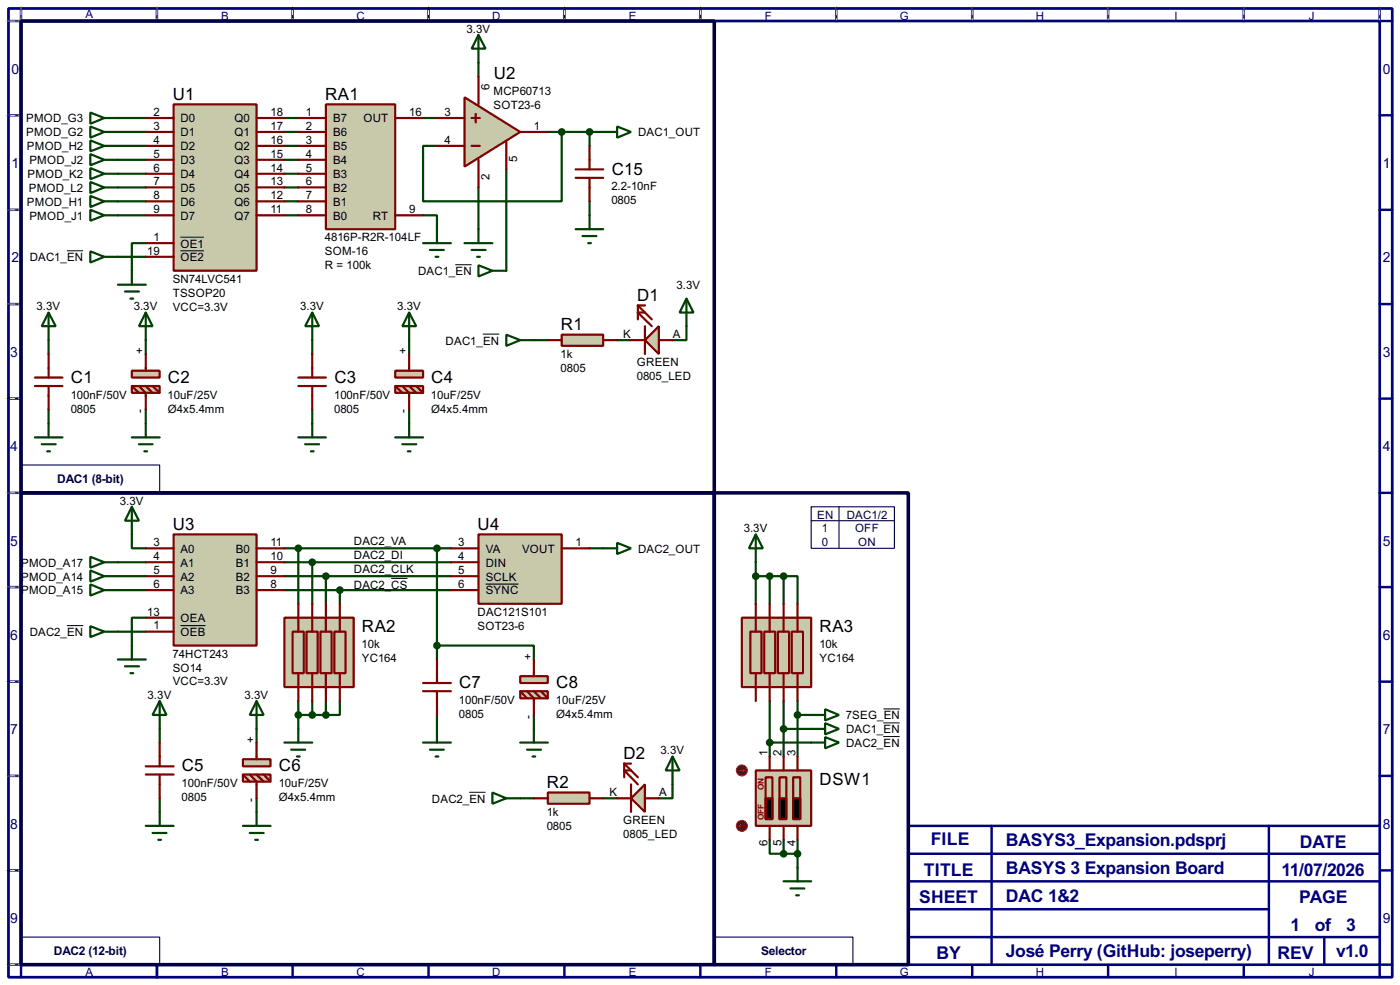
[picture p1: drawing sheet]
<svg xmlns="http://www.w3.org/2000/svg" width="256mm" height="180mm" viewBox="0 0 256 180" stroke-linecap="round" stroke-linejoin="round" font-family="sans-serif">
<path d="M1.6 1.6h253.5v177.3h-253.5zM3.9 3.9h248.9v172.7h-248.9z" fill="none" stroke="#000080" stroke-width=".5"/>
<g fill="none" stroke="#000080" stroke-width=".45">
<path d="M3.9 1.6v2.3h-2.3M28.8 1.6v2.3M53.6 1.6v2.3M78.5 1.6v2.3M103.4 1.6v2.3M128.3 1.6v2.3M153.2 1.6v2.3M178.1 1.6v2.3M203 1.6v2.3M227.9 1.6v2.3M252.8 1.6v2.3h2.3M1.6 21.1h2.3"/>
<path d="M1.6 38.4h2.3M252.8 21.1h2.3M252.8 38.4h2.3M1.6 55.7h2.3M252.8 55.7h2.3M1.6 73h2.3M252.8 73h2.3M1.6 90.2h2.3M252.8 90.2h2.3M1.6 107.5h2.3M252.8 107.5h2.3M1.6 124.8h2.3"/>
<path d="M252.8 124.8h2.3M1.6 142h2.3M1.6 159.3h2.3M252.8 142h2.3M252.8 159.3h2.3M1.6 176.6h2.3v2.3M28.8 176.6v2.3M53.6 176.6v2.3M78.5 176.6v2.3M103.4 176.6v2.3M128.3 176.6v2.3M153.2 176.6v2.3"/>
<path d="M178.1 176.6v2.3M203 176.6v2.3M227.9 176.6v2.3M255.1 176.6h-2.3v2.3"/>
</g>
<g fill="none" stroke="#fff" stroke-width=".18">
<path d="M1.3 3.9h2.3M3.9 1.3v2.3M28.8 1.3v2.3M53.6 1.3v2.3M78.5 1.3v2.3M103.4 1.3v2.3M128.3 1.3v2.3M153.2 1.3v2.3M178.1 1.3v2.3M203 1.3v2.3M227.9 1.3v2.3M252.8 1.3v2.3"/>
<path d="M1.3 21.1h2.3M1.3 38.4h2.3M1.3 55.7h2.3M1.3 73h2.3M1.3 90.2h2.3M1.3 107.5h2.3M1.3 124.8h2.3M1.3 142h2.3M1.3 159.3h2.3M1.3 176.6h2.3"/>
</g>
<g fill="none" stroke="#000" stroke-width=".18" stroke-dasharray=".5 1">
<path d="M1.3 3.9h2.3M3.9 1.3v2.3M28.8 1.3v2.3M53.6 1.3v2.3M78.5 1.3v2.3M103.4 1.3v2.3M128.3 1.3v2.3M153.2 1.3v2.3M178.1 1.3v2.3M203 1.3v2.3M227.9 1.3v2.3M252.8 1.3v2.3"/>
<path d="M1.3 21.1h2.3M1.3 38.4h2.3M1.3 55.7h2.3M1.3 73h2.3M1.3 90.2h2.3M1.3 107.5h2.3M1.3 124.8h2.3M1.3 142h2.3M1.3 159.3h2.3M1.3 176.6h2.3"/>
</g>
<path d="M166.4 151.2h86.4v25.4h-86.4z" fill="#fff" stroke="#000080" stroke-width=".45"/>
<path d="M166.4 156.3h86.4M181.7 151.2v25.4M232.5 151.2v25.4M166.4 171.5h86.4M166.4 161.3h86.4M166.4 166.4h66.1M242.6 171.5v5.1" fill="none" stroke="#000080" stroke-width=".45"/>
<g fill="none" stroke="#004000" stroke-width=".4">
<path d="M87.7 11.5v2.5M21.6 21.6h5.1M21.6 24.2h5.1M21.6 26.7h5.1M21.6 29.3h5.1M21.6 31.8h5.1M21.6 34.3h5.1M21.6 36.9h5.1M21.6 39.4h5.1M52.1 21.6h2.6M52.1 24.2h2.6M52.1 26.7h2.6"/>
<path d="M52.1 29.3h2.6M52.1 31.8h2.6M52.1 34.3h2.6M52.1 36.9h2.6M52.1 39.4h2.6M77.5 39.4h2.6v2.6M77.5 21.6h2.6M87.7 34.3v7.7M92.8 31v18.6M100.4 24.2h10.1M102.9 24.2v12.7h-25.4v-10.2h2.6M108 24.2v2.5"/>
<path d="M108 36.9v2.5M21.6 47h5.1M26.7 44.5h-2.5v5.1M125.8 59.7v2.6h-2.6M8.9 62.3v2.5M8.9 75v2.5M26.7 62.3v2.5M26.7 75v2.5M57.2 62.3v2.5M57.2 75v2.5M75 62.3v2.5M75 75v2.5"/>
<path d="M97.8 62.3h2.6M113.1 62.3h2.5M24.2 97.8v2.6h2.5M21.6 105.5h5.1M21.6 102.9h5.1M21.6 108h5.1M21.6 115.6h5.1M26.7 113.1h-2.5v5.1M52.1 100.4h30.5M52.1 105.5h30.5M52.1 102.9h30.5M52.1 108h30.5"/>
<path d="M54.7 100.4v10.1M57.2 102.9v7.6M59.7 105.5v5M62.3 108v2.5M80.1 118.2h17.7v2.5M80.1 100.4v20.3M108 100.4h2.5M138.5 105.5h5.1M138.5 102.9v7.6M141 105.5v5M143.6 105.5h2.5v5M143.6 105.5v5"/>
<path d="M29.3 133.4v2.5M47 133.4v2.5M54.7 130.9h5M54.7 128.3v5.1M57.2 128.3v2.6M59.7 128.3v2.6M62.3 128.3v2.6h-2.6M80.1 130.9v2.5M97.8 130.9v2.5M141 128.3v10.2M141 135.9h7.6M143.6 128.3v10.2"/>
<path d="M143.6 133.4h5M146.1 130.9h2.5M146.1 128.3v10.2M29.3 146.1v2.5M47 146.1v2.5M95.3 146.1h2.5M110.5 146.1h2.6M123.2 143.6v2.5h-2.5M141 153.7v2.6h2.6M143.6 153.7v2.6M143.6 156.3h2.5M146.1 153.7v5.1"/>
</g>
<path d="M71.7 105.9h3" fill="none" stroke="#000" stroke-width=".18"/>
<path d="M59.7 19.1h12.7v22.9h-12.7z" fill="#c8c8aa" stroke="#800000" stroke-width=".4"/>
<path d="M54.7 21.6h5M54.7 24.2h5M54.7 29.3h5M54.7 26.7h5M54.7 31.8h5M54.7 34.3h5M54.7 36.9h5M54.7 39.4h5M72.4 21.6h5.1M72.4 39.4h5.1" fill="none" stroke="#800000" stroke-width=".4"/>
<g fill="none" stroke="#004000" stroke-width=".4">
<path d="M87.7 6.4l1.3 2.5h-2.6zM87.7 6.4v5.1M16.6 20.6l2.5 1-2.5 1.1zM16.6 23.2l2.5 1-2.5 1zM16.6 25.7l2.5 1-2.5 1zM16.6 28.2l2.5 1.1-2.5 1zM16.6 30.8l2.5 1-2.5 1zM16.6 33.3l2.5 1-2.5 1.1zM16.6 35.9l2.5 1-2.5 1zM16.6 38.4l2.5 1-2.5 1zM19.1 21.6h2.5M19.1 24.2h2.5"/>
<path d="M19.1 26.7h2.5M19.1 29.3h2.5M19.1 31.8h2.5M19.1 34.3h2.5M19.1 36.9h2.5M19.1 39.4h2.5M77.5 44.5h5.1M78.8 45.8h2.5M79.8 47h.5M80.1 42v2.5"/>
</g>
<path d="M85.1 17.8l10.2 6.4-10.2 6.3z" fill="#c8c8aa" stroke="#800000" stroke-width=".4"/>
<g fill="none" stroke="#800000" stroke-width=".4">
<path d="M87.7 14v5.1M80.1 26.7h5M80.1 21.6h5M86.4 26.7h1.5M86.4 21.6h1.5M87.2 20.9v1.5M87.7 29.3v5M92.8 26v5M95.3 24.2h5.1M105.5 32.6h5M105.5 31h5M108 26.7v4.3"/>
<path d="M108 32.6v4.3"/>
</g>
<g fill="none" stroke="#004000" stroke-width=".4">
<path d="M108 39.4v2.6M110.5 24.2h2.6M113.1 23.2l2.5 1-2.5 1zM21.6 52.1h5.1M22.9 53.4h2.6M23.9 54.7h.5M24.2 49.6v2.5M85.1 44.5h5.1M86.4 45.8h2.6M87.4 47h.5M87.7 42v2.5M105.5 42h5"/>
<path d="M106.7 43.2h2.6M107.8 44.5h.5"/>
</g>
<g fill="#004000" stroke="#004000" stroke-width=".4">
<circle cx="102.9" cy="24.2" r=".5"/>
<circle cx="108" cy="24.2" r=".5"/>
</g>
<path d="M31.8 19.1h15.2v30.5h-15.2z" fill="#c8c8aa" stroke="#800000" stroke-width=".4"/>
<g fill="none" stroke="#800000" stroke-width=".4">
<path d="M26.7 21.6h5.1M26.7 24.2h5.1M26.7 26.7h5.1M26.7 29.3h5.1M26.7 31.8h5.1M26.7 34.3h5.1M26.7 36.9h5.1M26.7 39.4h5.1M47 21.6h5.1M47 24.2h5.1M47 26.7h5.1M47 29.3h5.1"/>
<path d="M47 31.8h5.1M47 34.3h5.1M47 36.9h5.1M47 39.4h5.1M26.7 44.5h5.1M26.7 47h5.1M6.4 70.7h5.1M6.4 69.1h5.1M8.9 64.8v4.3M8.9 70.7v4.3"/>
</g>
<path d="M12.3 45.9h3M33.1 43.4h4.3M33.1 45.9h4.3" fill="none" stroke="#000" stroke-width=".18"/>
<path d="M16.6 46l2.5 1-2.5 1.1zM19.1 47h2.5M8.9 77.5v2.6M26.7 77.5v2.6M6.4 80.1h5.1M7.7 81.3h2.5M8.7 82.6h.5M24.2 80.1h5.1M25.5 81.3h2.5M26.5 82.6h.5" fill="none" stroke="#004000" stroke-width=".4"/>
<path d="M3.9 3.9h127v86.3h-127z" fill="none" stroke="#000040" stroke-width=".65"/>
<path d="M3.9 85.1h25.4v5.1h-25.4z" fill="none" stroke="#000040" stroke-width=".2"/>
<g fill="#c8c8aa" stroke="#800000" stroke-width=".4">
<path d="M24.2 67.9h5.1v1.2h-5.1z"/>
<path d="M24.2 70.7h5.1v1.2h-5.1z"/>
</g>
<path d="M24.2 70.7l1.3 1.2M25.5 70.7l1.2 1.2v3.1M26.7 64.8v3.1M26.7 70.7l1.3 1.2M28 70.7l1.3 1.2M54.7 70.7h5M54.7 69.1h5M57.2 64.8v4.3M57.2 70.7v4.3" fill="none" stroke="#800000" stroke-width=".4"/>
<path d="M57.2 77.5v2.6M75 77.5v2.6M54.7 80.1h5M55.9 81.3h2.6M57 82.6h.5M72.4 80.1h5.1M73.7 81.3h2.6M74.7 82.6h.5" fill="none" stroke="#004000" stroke-width=".4"/>
<g fill="#c8c8aa" stroke="#800000" stroke-width=".4">
<path d="M72.4 67.9h5.1v1.2h-5.1z"/>
<path d="M72.4 70.7h5.1v1.2h-5.1z"/>
</g>
<path d="M72.4 70.7l1.3 1.2M73.7 70.7l1.3 1.2v3.1M75 64.8v3.1M75 70.7l1.3 1.2M76.3 70.7l1.2 1.2" fill="none" stroke="#800000" stroke-width=".4"/>
<g fill="#c8c8aa" stroke="#800000" stroke-width=".4">
<path d="M135.9 113.1h12.7v12.7h-12.7z"/>
<path d="M145.1 115.6h2v7.6h-2z"/>
<path d="M142.5 115.6h2.1v7.6h-2.1z"/>
<path d="M140 115.6h2v7.6h-2z"/>
<path d="M137.5 115.6h2v7.6h-2z"/>
</g>
<path d="M138.5 110.5v5.1M141 110.5v5.1M143.6 110.5v5.1M146.1 110.5v5.1M138.5 123.2v5.1M141 123.2v5.1M143.6 123.2v5.1M146.1 123.2v5.1" fill="none" stroke="#800000" stroke-width=".4"/>
<path d="M148.6 133.4h2.6M151.2 132.4l2.5 1-2.5 1z" fill="none" stroke="#004000" stroke-width=".4"/>
<path d="M161.8 132.3h3" fill="none" stroke="#000" stroke-width=".18"/>
<path d="M87.7 97.8h15.2v12.7h-15.2z" fill="#c8c8aa" stroke="#800000" stroke-width=".4"/>
<path d="M82.6 102.9h5.1M82.6 105.5h5.1M82.6 108h5.1M82.6 100.4h5.1M102.9 100.4h5.1" fill="none" stroke="#800000" stroke-width=".4"/>
<path d="M89 106.9h6" fill="none" stroke="#000" stroke-width=".18"/>
<path d="M16.6 107l2.5 1-2.5 1zM16.6 104.4l2.5 1.1-2.5 1zM16.6 101.9l2.5 1-2.5 1zM19.1 108h2.5M19.1 105.5h2.5M19.1 102.9h2.5" fill="none" stroke="#004000" stroke-width=".4"/>
<g fill="#c8c8aa" stroke="#800000" stroke-width=".4">
<path d="M52.1 113.1h12.7v12.7h-12.7z"/>
<path d="M53.6 115.6h2.1v7.6h-2.1z"/>
<path d="M56.2 115.6h2v7.6h-2z"/>
<path d="M58.7 115.6h2.1v7.6h-2.1z"/>
<path d="M61.3 115.6h2v7.6h-2z"/>
</g>
<path d="M54.7 110.5v5.1M57.2 110.5v5.1M59.7 110.5v5.1M62.3 110.5v5.1M54.7 123.2v5.1M57.2 123.2v5.1M59.7 123.2v5.1M62.3 123.2v5.1M77.5 126.5h5.1M77.5 125h5.1M80.1 120.7v4.3M80.1 126.5v4.4" fill="none" stroke="#800000" stroke-width=".4"/>
<g fill="none" stroke="#004000" stroke-width=".4">
<path d="M113.1 99.4l2.5 1-2.5 1zM110.5 100.4h2.6M52.1 135.9h5.1M53.4 137.2h2.5M54.4 138.5h.5M54.7 133.4v2.5M77.5 135.9h5.1M78.8 137.2h2.5M79.8 138.5h.5M80.1 133.4v2.5M95.3 135.9h5.1M96.6 137.2h2.5"/>
<path d="M97.6 138.5h.5M97.8 133.4v2.5M148.6 135.9h2.6M151.2 134.9l2.5 1-2.5 1.1z"/>
</g>
<g fill="#004000" stroke="#004000" stroke-width=".4">
<circle cx="59.7" cy="130.9" r=".5"/>
<circle cx="57.2" cy="130.9" r=".5"/>
<circle cx="54.6" cy="130.9" r=".5"/>
</g>
<path d="M3.9 90.2h127v86.4h-127zM130.9 90.2h35.5v86.4h-35.5z" fill="none" stroke="#000040" stroke-width=".65"/>
<path d="M3.9 171.5h25.4v5.1h-25.4zM130.9 171.5h25.4v5.1h-25.4z" fill="none" stroke="#000040" stroke-width=".2"/>
<path d="M161.8 134.8h3" fill="none" stroke="#000" stroke-width=".18"/>
<g fill="#c8c8aa" stroke="#800000" stroke-width=".4">
<path d="M95.3 123.8h5.1v1.2h-5.1z"/>
<path d="M95.3 126.5h5.1v1.3h-5.1z"/>
</g>
<path d="M95.3 126.5l1.3 1.3M96.6 126.5l1.2 1.3v3.1M97.8 120.7v3.1M97.8 126.5l1.3 1.3M99.1 126.5l1.3 1.3" fill="none" stroke="#800000" stroke-width=".4"/>
<g fill="none" stroke="#004000" stroke-width=".4">
<path d="M8.9 57.2l1.3 2.5h-2.5zM8.9 57.2v5.1M26.7 57.2l1.3 2.5h-2.5zM26.7 57.2v5.1M57.2 57.2l1.3 2.5h-2.6zM57.2 57.2v5.1M75 57.2l1.3 2.5h-2.6zM75 57.2v5.1M87.7 48.6l2.5 1-2.5 1zM90.2 49.6h2.6M16.6 114.6l2.5 1-2.5 1zM19.1 115.6h2.5"/>
<path d="M148.6 130.9h2.6M151.2 129.8l2.5 1.1-2.5 1zM146.1 158.8v2.5M143.6 161.3h5M144.8 162.6h2.6M145.9 163.9h.5"/>
</g>
<path d="M83.4 48.5h3M12.3 114.5h3M161.9 129.8h3" fill="none" stroke="#000" stroke-width=".18"/>
<path d="M102.9 61.3h7.6v2h-7.6z" fill="#c8c8aa" stroke="#800000" stroke-width=".4"/>
<path d="M100.4 62.3h2.5M110.5 62.3h2.6" fill="none" stroke="#800000" stroke-width=".4"/>
<path d="M125.8 54.7l1.3 2.5h-2.6zM125.8 54.7v5M92.8 61.3l2.5 1-2.5 1zM95.3 62.3h2.5" fill="none" stroke="#004000" stroke-width=".4"/>
<g fill="#004000" stroke="#004000" stroke-width=".4">
<circle cx="141" cy="105.5" r=".5"/>
<circle cx="143.5" cy="105.5" r=".5"/>
</g>
<path d="M88.5 61.2h3" fill="none" stroke="#000" stroke-width=".18"/>
<path d="M120.7 59.7v5.1l-2.5-2.5z" fill="#c8c8aa" stroke="#800000" stroke-width=".4"/>
<path d="M116.9 55.9l2.5 2.6M116.9 55.9h1.3M116.9 55.9v2.6M118.2 59.7v5.1M118.2 57.2h-1.3l2.5 2.5M115.6 62.3h2.6M120.7 62.3h2.5M29.3 135.9v4.4M26.7 141.8h5.1M26.7 140.3h5.1M29.3 141.8v4.3" fill="none" stroke="#800000" stroke-width=".4"/>
<path d="M148.6 92.8h15.3v7.6h-15.3zM148.6 95.3h15.3M153.7 92.8v7.6" fill="none" stroke="#000040" stroke-width=".2"/>
<path d="M26.7 151.2h5.1M28 152.5h2.5M29 153.7h.5M29.3 148.6v2.6M44.5 151.2h5.1M45.8 152.5h2.5M46.8 153.7h.5M47 148.6v2.6" fill="none" stroke="#004000" stroke-width=".4"/>
<g fill="#c8c8aa" stroke="#800000" stroke-width=".4">
<path d="M44.5 139h5.1v1.3h-5.1z"/>
<path d="M44.5 141.8h5.1v1.3h-5.1z"/>
</g>
<path d="M47 135.9v3.1M44.5 141.8l1.3 1.3M45.8 141.8l1.2 1.3v3M47 141.8l1.3 1.3M48.3 141.8l1.3 1.3" fill="none" stroke="#800000" stroke-width=".4"/>
<path d="M138.5 97.8l1.3 2.6h-2.6zM138.5 97.8v5.1M24.2 118.2v2.5M21.6 120.7h5.1M22.9 122h2.6M23.9 123.2h.5M29.3 128.3l1.2 2.6h-2.5zM29.3 128.3v5.1M47 128.3l1.3 2.6h-2.5zM47 128.3v5.1" fill="none" stroke="#004000" stroke-width=".4"/>
<circle cx="138.4" cy="105.5" r=".5" fill="#004000" stroke="#004000" stroke-width=".4"/>
<path d="M31.8 97.8h15.2v20.4h-15.2z" fill="#c8c8aa" stroke="#800000" stroke-width=".4"/>
<path d="M26.7 100.4h5.1M26.7 102.9h5.1M26.7 105.5h5.1M26.7 108h5.1M26.7 113.1h5.1M26.7 115.6h5.1M47 100.4h5.1M47 102.9h5.1M47 105.5h5.1M47 108h5.1" fill="none" stroke="#800000" stroke-width=".4"/>
<path d="M33.1 114.5h4.6M86 145h3" fill="none" stroke="#000" stroke-width=".18"/>
<circle cx="80" cy="118.2" r=".5" fill="#004000" stroke="#004000" stroke-width=".4"/>
<path d="M90.2 145.1l2.6 1-2.6 1zM92.8 146.1h2.5" fill="none" stroke="#004000" stroke-width=".4"/>
<path d="M100.4 145.1h7.6v2h-7.6z" fill="#c8c8aa" stroke="#800000" stroke-width=".4"/>
<path d="M97.8 146.1h2.6M108 146.1h2.5" fill="none" stroke="#800000" stroke-width=".4"/>
<path d="M118.2 143.6v5l-2.6-2.5z" fill="#c8c8aa" stroke="#800000" stroke-width=".4"/>
<path d="M114.4 139.8l2.5 2.5M114.4 139.8h1.2M114.4 139.8v2.5M113.1 146.1h2.5M115.6 143.6v5M115.6 141h-1.2l2.5 2.6M118.2 146.1h2.5" fill="none" stroke="#800000" stroke-width=".4"/>
<g fill="#004000" stroke="#004000" stroke-width=".4">
<circle cx="54.6" cy="100.4" r=".5"/>
<circle cx="57.2" cy="102.9" r=".5"/>
<circle cx="59.7" cy="105.5" r=".5"/>
<circle cx="62.2" cy="108" r=".5"/>
<circle cx="146.1" cy="156.3" r=".5"/>
<circle cx="143.5" cy="156.3" r=".5"/>
</g>
<path d="M24.2 92.8l1.3 2.5h-2.6zM24.2 92.8v5" fill="none" stroke="#004000" stroke-width=".4"/>
<path d="M138.5 141h10.1v10.2h-10.1z" fill="#c8c8aa" stroke="#800000" stroke-width=".4"/>
<path d="M141 138.5v2.5M143.6 138.5v2.5M146.1 138.5v2.5M140.3 142.3h1.2v7.6h-1.2zM141 151.2v2.5M142.8 142.3h1.3v7.6h-1.3zM143.6 151.2v2.5M145.3 142.3h1.3v7.6h-1.3zM146.1 151.2v2.5" fill="none" stroke="#800000" stroke-width=".4"/>
<path d="M140.3 146.1h1.2v3.8h-1.2zM142.8 146.1h1.3v3.8h-1.3zM145.3 146.1h1.3v3.8h-1.3z" fill="#000" stroke="#800000" stroke-width=".4"/>
<circle cx="135.9" cy="151.2" r="1" fill="#400000" stroke="#f00" stroke-width=".2"/>
<path d="M135.4 151.2l.3 .2M135.4 151.2h1.1M135.7 150.9l-.3 .3" fill="none" stroke="#f00" stroke-width=".2"/>
<circle cx="135.9" cy="141" r="1" fill="#400000" stroke="#f00" stroke-width=".2"/>
<path d="M135.4 141h1.1M136.2 140.8l.3 .2M136.5 141l-.3 .3" fill="none" stroke="#f00" stroke-width=".2"/>
<g fill="#004000" stroke="#004000" stroke-width=".4">
<circle cx="146.1" cy="130.9" r=".5"/>
<circle cx="143.5" cy="133.4" r=".5"/>
<circle cx="141" cy="135.9" r=".5"/>
<circle cx="80" cy="100.4" r=".5"/>
</g>
<path d="M123.2 138.5l1.3 2.5h-2.5zM123.2 138.5v5.1" fill="none" stroke="#004000" stroke-width=".4"/>
<g font-size="3.6" fill="#000080">
<text x="170.5" y="154.7">FILE</text>
<text x="184.3" y="154.9">BASYS3_Expansion.pdsprj</text>
<text x="238.1" y="155.2">DATE</text>
<text x="169.3" y="160.3">TITLE</text>
<text x="184.3" y="160">BASYS 3 Expansion Board</text>
<text x="234.8" y="160.3">11/07/2026</text>
<text x="168.4" y="165.4">SHEET</text>
<text x="184.3" y="165">DAC 1&amp;2</text>
<text x="238" y="165.4">PAGE</text>
<text x="236.4" y="170.4">1</text>
<text x="240.9" y="170.4">of</text>
<text x="246.6" y="170.4">3</text>
<text x="171.6" y="175.5">BY</text>
<text x="184.3" y="175.2">José Perry (GitHub: joseperry)</text>
<text x="234" y="175.5">REV</text>
<text x="244.8" y="175.2">v1.0</text>
</g>
<g font-size="3.5">
<text x="90.5" y="14.5">U2</text>
<text x="31.7" y="18.3">U1</text>
<text x="59.6" y="18.3">RA1</text>
<text x="112.1" y="31.9">C15</text>
<text x="116.7" y="55.1">D1</text>
<text x="102.8" y="60.5">R1</text>
<text x="13" y="70.1">C1</text>
<text x="30.8" y="70.1">C2</text>
<text x="61.3" y="70.1">C3</text>
<text x="79" y="70.1">C4</text>
<text x="31.7" y="97">U3</text>
<text x="87.5" y="97">U4</text>
<text x="66.3" y="115.8">RA2</text>
<text x="150.2" y="115.8">RA3</text>
<text x="84.1" y="125.9">C7</text>
<text x="101.9" y="125.9">C8</text>
<text x="33.3" y="141.2">C5</text>
<text x="51.1" y="141.2">C6</text>
<text x="114.2" y="139">D2</text>
<text x="150.2" y="143.7">DSW1</text>
<text x="100.2" y="144.3">R2</text>
</g>
<g font-size="2.9" fill="#000080">
<text x="2.1" y="13.5">0</text>
<text x="253.4" y="13.5">0</text>
<text x="2.1" y="30.7">1</text>
<text x="253.4" y="30.7">1</text>
<text x="2.1" y="48">2</text>
<text x="253.4" y="48">2</text>
<text x="1.9" y="65.3">3</text>
<text x="253.4" y="65.3">3</text>
<text x="1.9" y="82.5">4</text>
<text x="253.4" y="82.5">4</text>
<text x="1.9" y="99.9">5</text>
<text x="253.4" y="99.9">5</text>
<text x="1.9" y="117.1">6</text>
<text x="253.4" y="117.1">6</text>
<text x="1.9" y="134.4">7</text>
<text x="253.4" y="134.4">7</text>
<text x="1.9" y="151.7">8</text>
<text x="253.4" y="151.7">8</text>
<text x="1.9" y="168.9">9</text>
<text x="253.4" y="168.9">9</text>
</g>
<g font-size="2.5" fill="#000040">
<text x="10.5" y="88.5">DAC1 (8-bit)</text>
<text x="9.9" y="174.8">DAC2 (12-bit)</text>
<text x="139.4" y="174.8">Selector</text>
</g>
<g font-size="2.4" fill="#000080">
<text x="15.6" y="3.4">A</text>
<text x="40.5" y="3.6">B</text>
<text x="65.3" y="3.6">C</text>
<text x="90.2" y="3.6">D</text>
<text x="115.2" y="3.6">E</text>
<text x="140.1" y="3.6">F</text>
<text x="164.8" y="3.6">G</text>
<text x="189.8" y="3.6">H</text>
<text x="215.1" y="3.6">I</text>
<text x="239.8" y="3.6">J</text>
<text x="15.6" y="178.7">A</text>
<text x="40.5" y="178.7">B</text>
<text x="65.3" y="178.7">C</text>
<text x="90.2" y="178.7">D</text>
<text x="115.2" y="178.7">E</text>
<text x="140.1" y="178.7">F</text>
<text x="164.8" y="178.7">G</text>
<text x="189.8" y="178.7">H</text>
<text x="215.1" y="178.7">I</text>
<text x="239.8" y="178.7">J</text>
</g>
<g font-size="2.4">
<text x="85.5" y="6">3.3V</text>
<text x="89.7" y="16.6" transform="rotate(-90 89.7 16.6)">6</text>
<text x="90.4" y="17.5">MCP60713</text>
<text x="4.8" y="22.4">PMOD_G3</text>
<text x="28.1" y="21.2">2</text>
<text x="28.1" y="23.8">3</text>
<text x="33.1" y="22.4">D0</text>
<text x="42.9" y="22.4">Q0</text>
<text x="49.6" y="21.2">18</text>
<text x="49.6" y="23.8">17</text>
<text x="56.1" y="21.2">1</text>
<text x="56.1" y="23.8">2</text>
<text x="61" y="22.4">B7</text>
<text x="66.6" y="22.4">OUT</text>
<text x="75" y="21.2">16</text>
<text x="81.5" y="21.2">3</text>
<text x="90.4" y="20">SOT23-6</text>
<text x="97.8" y="23.8">1</text>
<text x="4.8" y="25">PMOD_G2</text>
<text x="4.9" y="27.5">PMOD_H2</text>
<text x="28.1" y="26.3">4</text>
<text x="28.1" y="28.9">5</text>
<text x="33.1" y="25">D1</text>
<text x="33.1" y="27.5">D2</text>
<text x="42.9" y="25">Q1</text>
<text x="42.9" y="27.5">Q2</text>
<text x="49.6" y="26.3">16</text>
<text x="49.6" y="28.9">15</text>
<text x="56.1" y="28.9">4</text>
<text x="56.1" y="26.3">3</text>
<text x="61" y="25">B6</text>
<text x="61" y="27.5">B5</text>
<text x="81.5" y="26.3">4</text>
<text x="94.8" y="29.6" transform="rotate(-90 94.8 29.6)">5</text>
<text x="116.9" y="25">DAC1_OUT</text>
<text x="5" y="32.6">PMOD_K2</text>
<text x="5.3" y="35.1">PMOD_L2</text>
<text x="5.4" y="30">PMOD_J2</text>
<text x="28.1" y="31.4">6</text>
<text x="28.1" y="33.9">7</text>
<text x="33.1" y="30">D3</text>
<text x="33.1" y="32.6">D4</text>
<text x="33.1" y="35.1">D5</text>
<text x="42.9" y="30">Q3</text>
<text x="42.9" y="32.6">Q4</text>
<text x="42.9" y="35.1">Q5</text>
<text x="49.6" y="31.4">14</text>
<text x="49.6" y="33.9">13</text>
<text x="56.1" y="31.4">5</text>
<text x="56.1" y="33.9">6</text>
<text x="61" y="30">B4</text>
<text x="61" y="32.6">B3</text>
<text x="61" y="35.1">B2</text>
<text x="89.7" y="33" transform="rotate(-90 89.7 33)">2</text>
<text x="112" y="34.9">2.2-10nF</text>
<text x="4.9" y="37.7">PMOD_H1</text>
<text x="5.4" y="40.2">PMOD_J1</text>
<text x="28.1" y="36.5">8</text>
<text x="28.1" y="39">9</text>
<text x="33.1" y="37.7">D6</text>
<text x="33.1" y="40.2">D7</text>
<text x="42.9" y="37.7">Q6</text>
<text x="42.9" y="40.2">Q7</text>
<text x="49.6" y="36.5">12</text>
<text x="49.6" y="39">11</text>
<text x="56.1" y="36.5">7</text>
<text x="56.1" y="39">8</text>
<text x="61" y="37.7">B1</text>
<text x="61" y="40.2">B0</text>
<text x="68.3" y="40.2">RT</text>
<text x="75" y="39">9</text>
<text x="112" y="37.4">0805</text>
<text x="5.4" y="47.8">DAC1_EN</text>
<text x="27" y="46.6">19</text>
<text x="28.1" y="44.1">1</text>
<text x="33.1" y="45.3">OE1</text>
<text x="33.1" y="47.8">OE2</text>
<text x="59.5" y="44.1">4816P-R2R-104LF</text>
<text x="59.5" y="46.7">SOM-16</text>
<text x="31.6" y="51.8">SN74LVC541</text>
<text x="59.5" y="49.2">R = 100k</text>
<text x="76.6" y="50.4">DAC1_EN</text>
<text x="124" y="52.9">3.3V</text>
<text x="6.7" y="56.8">3.3V</text>
<text x="24.5" y="56.8">3.3V</text>
<text x="31.6" y="54.3">TSSOP20</text>
<text x="31.6" y="56.8">VCC=3.3V</text>
<text x="55" y="56.8">3.3V</text>
<text x="72.8" y="56.8">3.3V</text>
<text x="26.3" y="64.8" transform="rotate(-90 26.3 64.8)">+</text>
<text x="74.6" y="64.8" transform="rotate(-90 74.6 64.8)">+</text>
<text x="81.6" y="63.1">DAC1_EN</text>
<text x="102.7" y="65.5">1k</text>
<text x="114.2" y="61.9">K</text>
<text x="123.2" y="61.9">A</text>
<text x="102.7" y="68">0805</text>
<text x="116.7" y="69.5">0805_LED</text>
<text x="116.7" y="67">GREEN</text>
<text x="13" y="73">100nF/50V</text>
<text x="13" y="75.5">0805</text>
<text x="26.3" y="75.7" transform="rotate(-90 26.3 75.7)">-</text>
<text x="30.7" y="73">10uF/25V</text>
<text x="30.7" y="75.5">Ø4x5.4mm</text>
<text x="61.2" y="73">100nF/50V</text>
<text x="61.2" y="75.5">0805</text>
<text x="74.6" y="75.7" transform="rotate(-90 74.6 75.7)">-</text>
<text x="79" y="73">10uF/25V</text>
<text x="79" y="75.5">Ø4x5.4mm</text>
<text x="22" y="92.4">3.3V</text>
<text x="28.1" y="100">3</text>
<text x="33.1" y="101.2">A0</text>
<text x="43.2" y="101.2">B0</text>
<text x="49.6" y="100">11</text>
<text x="64.8" y="99.8">DAC2_VA</text>
<text x="84" y="100">3</text>
<text x="89" y="101.2">VA</text>
<text x="95.6" y="101.2">VOUT</text>
<text x="105.5" y="100">1</text>
<text x="116.9" y="101.2">DAC2_OUT</text>
<text x="136.3" y="97.4">3.3V</text>
<text x="3.9" y="106.3">PMOD_A14</text>
<text x="3.9" y="103.7">PMOD_A17</text>
<text x="28.1" y="102.5">4</text>
<text x="28.1" y="105.1">5</text>
<text x="28.1" y="107.6">6</text>
<text x="33.1" y="103.7">A1</text>
<text x="33.1" y="106.3">A2</text>
<text x="43.2" y="103.7">B1</text>
<text x="43.2" y="106.3">B2</text>
<text x="49.6" y="102.5">10</text>
<text x="49.6" y="105.1">9</text>
<text x="49.6" y="107.6">8</text>
<text x="64.8" y="102.3">DAC2_DI</text>
<text x="64.8" y="104.9">DAC2_CLK</text>
<text x="64.8" y="107.8">DAC2_CS</text>
<text x="84" y="102.5">4</text>
<text x="84" y="105.1">5</text>
<text x="84" y="107.6">6</text>
<text x="89" y="103.7">DIN</text>
<text x="89" y="106.3">SCLK</text>
<text x="3.9" y="108.8">PMOD_A15</text>
<text x="27" y="112.7">13</text>
<text x="33.1" y="108.8">A3</text>
<text x="33.1" y="113.9">OEA</text>
<text x="43.2" y="108.8">B3</text>
<text x="87.5" y="112.7">DAC121S101</text>
<text x="89" y="108.8">SYNC</text>
<text x="5.4" y="116.4">DAC2_EN</text>
<text x="28.1" y="115.2">1</text>
<text x="33.1" y="116.4">OEB</text>
<text x="66.3" y="118.7">10k</text>
<text x="87.5" y="115.3">SOT23-6</text>
<text x="150.1" y="118.7">10k</text>
<text x="31.6" y="120.4">74HCT243</text>
<text x="31.6" y="122.9">SO14</text>
<text x="31.6" y="125.4">VCC=3.3V</text>
<text x="66.3" y="121.2">YC164</text>
<text x="97.4" y="120.7" transform="rotate(-90 97.4 120.7)">+</text>
<text x="150.1" y="121.2">YC164</text>
<text x="27.1" y="127.9">3.3V</text>
<text x="44.8" y="127.9">3.3V</text>
<text x="84.1" y="128.9">100nF/50V</text>
<text x="84.1" y="131.4">0805</text>
<text x="97.4" y="131.6" transform="rotate(-90 97.4 131.6)">-</text>
<text x="101.9" y="128.9">10uF/25V</text>
<text x="101.9" y="131.4">Ø4x5.4mm</text>
<text x="155" y="131.7">7SEG_EN</text>
<text x="46.6" y="135.9" transform="rotate(-90 46.6 135.9)">+</text>
<text x="155" y="134.2">DAC1_EN</text>
<text x="155" y="136.7">DAC2_EN</text>
<text x="121" y="138.1">3.3V</text>
<text x="140.6" y="138.5" transform="rotate(-90 140.6 138.5)">1</text>
<text x="143.2" y="138.5" transform="rotate(-90 143.2 138.5)">2</text>
<text x="145.7" y="138.5" transform="rotate(-90 145.7 138.5)">3</text>
<text x="33.3" y="144.1">100nF/50V</text>
<text x="33.3" y="146.6">0805</text>
<text x="46.6" y="146.8" transform="rotate(-90 46.6 146.8)">-</text>
<text x="51.1" y="144.1">10uF/25V</text>
<text x="51.1" y="146.6">Ø4x5.4mm</text>
<text x="79.1" y="146.9">DAC2_EN</text>
<text x="100.2" y="149.3">1k</text>
<text x="111.6" y="145.7">K</text>
<text x="120.7" y="145.7">A</text>
<text x="100.2" y="151.9">0805</text>
<text x="114.2" y="153.4">0805_LED</text>
<text x="114.2" y="150.8">GREEN</text>
<text x="140.6" y="154.9" transform="rotate(-90 140.6 154.9)">6</text>
<text x="143.2" y="154.9" transform="rotate(-90 143.2 154.9)">5</text>
<text x="145.7" y="154.9" transform="rotate(-90 145.7 154.9)">4</text>
</g>
<g font-size="2.4" fill="#000040">
<text x="149.7" y="94.9">EN</text>
<text x="155.1" y="94.9">DAC1/2</text>
<text x="150.6" y="97.4">1</text>
<text x="150.6" y="100">0</text>
<text x="156.6" y="97.4">OFF</text>
<text x="157.2" y="100">ON</text>
</g>
<g font-size="1.7" fill="#800000">
<text x="139.9" y="144.6" transform="rotate(-90 139.9 144.6)">ON</text>
<text x="139.9" y="150.1" transform="rotate(-90 139.9 150.1)">OFF</text>
</g>
</svg>
